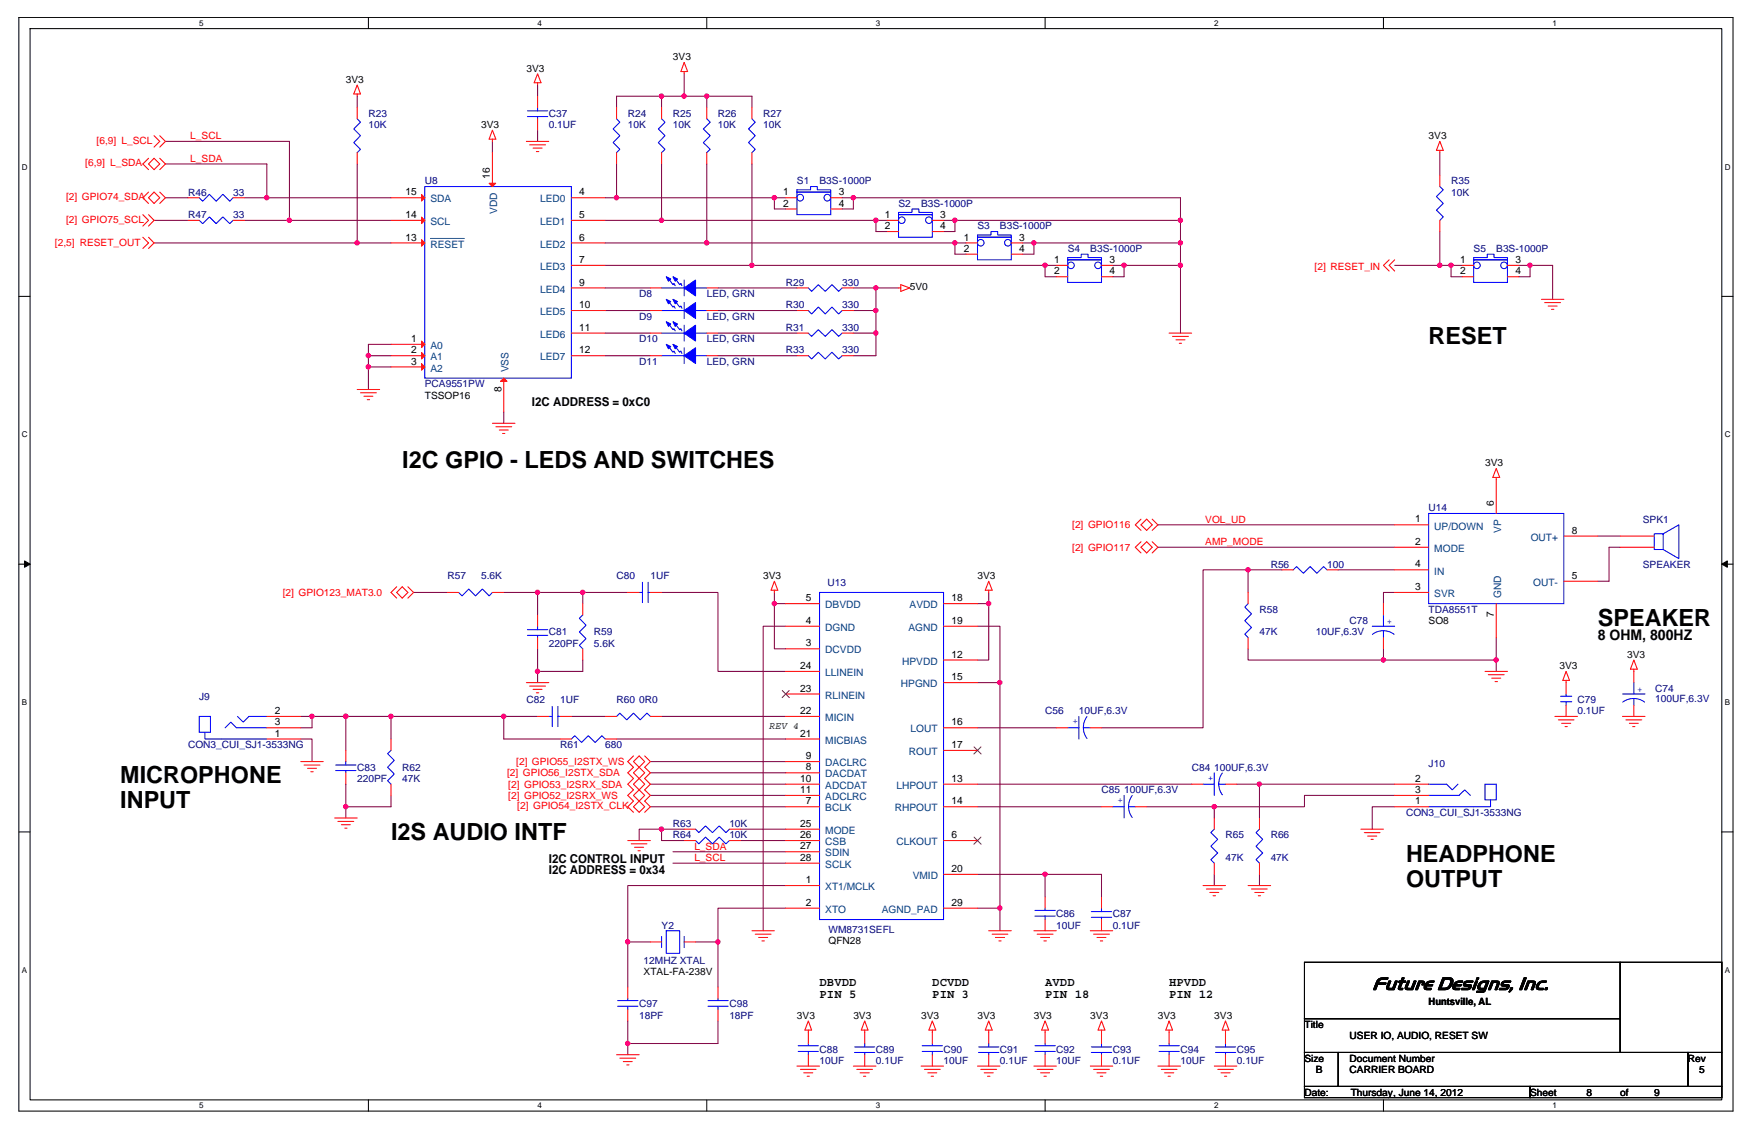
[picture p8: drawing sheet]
<svg xmlns="http://www.w3.org/2000/svg" width="432mm" height="279mm" viewBox="0 0 432 279" stroke-linecap="round" stroke-linejoin="round" font-family="sans-serif">
<path d="M4.6 4.3h420.8v268.5h-420.8zM7.4 7h415.3v263h-415.3z" fill="none" stroke="#000" stroke-width=".25"/>
<g fill="#fff">
<path d="M48.9 4.6h1.1v2.2h-1.1z"/>
<path d="M48.9 270.3h1.1v2.2h-1.1z"/>
</g>
<path d="M90.4 4.3v2.7M90.4 270v2.8" fill="none" stroke="#000" stroke-width=".25"/>
<g fill="#fff">
<path d="M132 4.6h1.1v2.2h-1.1z"/>
<path d="M132 270.3h1.1v2.2h-1.1z"/>
</g>
<path d="M173.5 4.3v2.7M173.5 270v2.8" fill="none" stroke="#000" stroke-width=".25"/>
<g fill="#fff">
<path d="M215 4.6h1.1v2.2h-1.1z"/>
<path d="M215 270.3h1.1v2.2h-1.1z"/>
</g>
<path d="M256.6 4.3v2.7M256.6 270v2.8" fill="none" stroke="#000" stroke-width=".25"/>
<g fill="#fff">
<path d="M298.1 4.6h1.1v2.2h-1.1z"/>
<path d="M298.1 270.3h1.1v2.2h-1.1z"/>
</g>
<path d="M339.6 4.3v2.7M339.6 270v2.8" fill="none" stroke="#000" stroke-width=".25"/>
<g fill="#fff">
<path d="M381.1 4.6h1.1v2.2h-1.1z"/>
<path d="M381.1 270.3h1.1v2.2h-1.1z"/>
<path d="M5.3 39.9h1.4v2.2h-1.4z"/>
<path d="M423.4 39.9h1.4v2.2h-1.4z"/>
<path d="M5.3 105.6h1.4v2.2h-1.4z"/>
<path d="M423.4 105.6h1.4v2.2h-1.4z"/>
</g>
<path d="M4.6 72.8h2.8M422.7 72.8h2.7" fill="none" stroke="#000" stroke-width=".25"/>
<g fill="#fff">
<path d="M5.3 171.4h1.4v2.2h-1.4z"/>
<path d="M423.4 171.4h1.3v2.2h-1.3z"/>
</g>
<path d="M4.6 138.5h2.8M422.7 138.5h2.7" fill="none" stroke="#000" stroke-width=".25"/>
<path d="M6 137.7l1.4 .8-1.4 .8zM422.7 138.5l1.3-.8v1.6z" fill="#000" stroke="#000" stroke-width=".25"/>
<g fill="#fff">
<path d="M5.3 237.1h1.4v2.2h-1.4z"/>
<path d="M423.4 237.1h1.3v2.2h-1.3z"/>
</g>
<path d="M4.6 204.3h2.8M422.7 204.3h2.7M320.2 236.3h77.5v13.8h-77.5zM397.7 236.3h25v22.1h-25zM320.2 250.1h77.5v8.3h-77.5zM320.2 258.4h8.3v8.3h-8.3zM328.5 258.4h85.9v8.3h-85.9zM414.4 258.4h8.3v8.3h-8.3zM320.2 266.7h55.4v2.8h-55.4zM375.6 266.7h47.1v2.8h-47.1z" fill="none" stroke="#000" stroke-width=".25"/>
<g fill="none" stroke="#800040" stroke-width=".25">
<path d="M168 18.1v5.5M40.6 34.7h30.4v19.4M87.7 23.6v2.8M120.9 34.7v2.8M132 20.9v2.7M132 32v2.7M162.4 23.6h-11v2.8M162.4 23.6v2.8M162.4 23.6h5.6M168 23.6h5.5M173.5 23.6h11.1v2.8M173.5 23.6v2.8"/>
<path d="M353.5 37.5v5.5M37.8 59.6h49.9M37.8 54.1h8.4M40.6 48.6h5.6M40.6 40.3h24.9v8.3M60 48.6h5.5M60 54.1h11M65.5 48.6h30.5M71 54.1h25M87.7 40.3v19.3M87.7 59.6h8.3M148.6 54.1h13.8"/>
<path d="M148.6 48.6h2.8M148.6 59.6h24.9M151.4 40.3v8.3M151.4 48.6h38.7M162.4 54.1h52.6M162.4 40.3v13.8M173.5 40.3v19.3M173.5 59.6h60.9M184.6 40.3v24.9M190.1 48.6v2.7h2.8M190.1 48.6h2.8M206.7 48.6h2.8"/>
<path d="M209.5 48.6h80.3v5.5M209.5 48.6v2.7h-2.8M215 54.1v2.8h2.8M215 54.1h2.8M231.6 54.1h2.8M234.4 59.6h2.8M234.4 54.1h55.4M234.4 54.1v2.8h-2.8M234.4 59.6v2.8h2.8M251 59.6h2.8M253.8 59.6v2.8h-2.8M253.8 59.6h36"/>
<path d="M289.8 59.6v5.6M289.8 54.1v5.5M353.5 56.9v8.3M148.6 70.7h11.1M148.6 76.2h11.1M148.6 65.2h36M176.2 70.7h19.4M176.2 76.2h19.4M184.6 65.2h72M209.5 70.7h5.5M209.5 76.2h5.5M215 70.7v5.5"/>
<path d="M215 76.2v5.6M215 70.7h5.6M256.6 65.2h2.7M256.6 65.2v2.7h2.7M273.1 65.2h2.8M275.9 65.2v2.7h-2.8M275.9 65.2h13.9M289.8 65.2v16.6M342.4 65.2h11.1M353.5 65.2h2.7M356.2 65.2h2.8M356.2 65.2v2.7h2.8"/>
<path d="M372.8 65.2h2.8M375.6 65.2v2.7h-2.8M375.6 65.2h5.5v8.3M90.4 87.3v2.8M90.4 90.1v5.5M90.4 87.3h5.6M90.4 90.1h5.6M96 84.5h-5.6v2.8M148.6 81.8h11.1M148.6 87.3h11.1M176.2 81.8h19.4M176.2 87.3h19.4"/>
<path d="M209.5 81.8h5.5M215 81.8v5.5h-5.5M123.7 101.2v2.7M284.2 128.9h58.2M284.2 134.4h58.2M306.4 139.9h-11.1v38.8h-24.9M314.7 139.9h-8.3v5.6M328.5 139.9h13.9M392.2 131.6h5.5M397.7 134.4h-2.7v8.3h-2.8M101.5 145.5h8.3M123.7 145.5h8.3"/>
<path d="M132 159.3v5.5M132 145.5h11.1M132 145.5v5.5M143.1 145.5v2.7M143.1 145.5h11M162.4 145.5h13.8v19.3h16.7M190.1 148.2h2.8M190.1 148.2v11.1h2.8M190.1 145.5v2.7M192.9 153.8h-5.6v74.7M240 153.8h5.5v13.8M242.7 145.5v2.7h-2.7"/>
<path d="M242.7 148.2v13.9h-2.7M306.4 159.3v2.8h33.2M339.6 159.3v2.8M342.4 145.5h-2.8v2.7M367.3 156.5v5.6M73.8 175.9h2.8M76.6 175.9v2.8h-2.8M76.6 175.9h8.3M84.9 175.9v8.3M84.9 175.9h11.1M96 175.9v5.5M96 175.9h27.7"/>
<path d="M123.7 175.9v5.5h13.8M123.7 175.9h8.3M132 164.8v2.8M140.3 175.9h8.3M143.1 162.1v2.7h-11.1M162.4 175.9h30.5M240 178.7h19.3M240 167.6h5.5v55.4M339.6 162.1h27.7M367.3 162.1v2.7M73.8 181.4h2.8v5.6M84.9 192.5v5.6"/>
<path d="M84.9 198.1v2.7M96 195.3v2.8h-11.1M151.4 181.4h41.5M159.7 189.7h33.2M159.7 198.1h33.2M159.7 187h33.2M159.7 192.5h33.2M159.7 195.3h33.2M240 192.5h52.5M240 198.1h30.4M281.5 198.1h16.6M298.1 198.1v2.7"/>
<path d="M303.6 192.5h5.6v8.3M309.2 192.5h33.2M342.4 195.3h-22.2v2.8h-22.1M342.4 198.1h-5.5v5.5M162.4 203.6h-5.5v2.8M165.2 209.1h27.7M165.2 211.9h27.7M168 203.6h-5.6v2.8h5.6M181.8 206.4h11.1M181.8 203.6h11.1M192.9 217.4h-38.8v13.9M240 214.7h16.6"/>
<path d="M298.1 214.7v2.7M309.2 214.7v2.7M154.1 231.3v11.1M154.1 231.3h5.6M170.7 231.3h5.5M176.2 231.3v11.1M192.9 223h-16.7v8.3M240 223h5.5v5.5M256.6 220.2v-5.5h13.8v5.5M154.1 250.7v5.5M154.1 256.2v2.8M176.2 250.7v5.5h-22.1"/>
</g>
<g fill="#f0f" stroke="#f0f" stroke-width=".25">
<circle cx="215" cy="70.7" r=".54"/>
<circle cx="215" cy="76.2" r=".54"/>
<circle cx="87.7" cy="59.6" r=".54"/>
<circle cx="162.4" cy="54.1" r=".54"/>
<circle cx="215" cy="54.1" r=".54"/>
<circle cx="173.5" cy="23.6" r=".54"/>
<circle cx="162.4" cy="23.6" r=".54"/>
<circle cx="353.4" cy="65.1" r=".54"/>
<circle cx="184.6" cy="65.1" r=".54"/>
<circle cx="375.6" cy="65.1" r=".54"/>
<circle cx="173.5" cy="59.6" r=".54"/>
<circle cx="356.2" cy="65.1" r=".54"/>
<circle cx="65.5" cy="48.5" r=".54"/>
<circle cx="71" cy="54.1" r=".54"/>
<circle cx="151.3" cy="48.5" r=".54"/>
<circle cx="289.8" cy="54.1" r=".54"/>
<circle cx="215" cy="81.8" r=".54"/>
<circle cx="167.9" cy="23.6" r=".54"/>
<circle cx="234.4" cy="59.6" r=".54"/>
<circle cx="256.5" cy="65.1" r=".54"/>
<circle cx="190.1" cy="48.5" r=".54"/>
<circle cx="90.4" cy="90.1" r=".54"/>
<circle cx="90.4" cy="87.3" r=".54"/>
<circle cx="253.8" cy="59.6" r=".54"/>
<circle cx="209.5" cy="48.5" r=".54"/>
<circle cx="289.8" cy="59.6" r=".54"/>
<circle cx="234.4" cy="54.1" r=".54"/>
<circle cx="289.8" cy="65.1" r=".54"/>
<circle cx="275.9" cy="65.1" r=".54"/>
<circle cx="367.3" cy="162" r=".54"/>
<circle cx="298.1" cy="198.1" r=".54"/>
<circle cx="309.1" cy="192.5" r=".54"/>
<circle cx="190.1" cy="148.2" r=".54"/>
<circle cx="245.4" cy="167.6" r=".54"/>
<circle cx="245.4" cy="222.9" r=".54"/>
<circle cx="242.7" cy="148.2" r=".54"/>
<circle cx="306.4" cy="139.9" r=".54"/>
<circle cx="339.6" cy="162" r=".54"/>
<circle cx="256.5" cy="214.6" r=".54"/>
<circle cx="84.9" cy="175.9" r=".54"/>
<circle cx="96" cy="175.9" r=".54"/>
<circle cx="76.6" cy="175.9" r=".54"/>
<circle cx="84.9" cy="198.1" r=".54"/>
<circle cx="123.6" cy="175.9" r=".54"/>
<circle cx="154.1" cy="231.2" r=".54"/>
<circle cx="154.1" cy="256.2" r=".54"/>
<circle cx="176.2" cy="231.2" r=".54"/>
<circle cx="162.4" cy="203.6" r=".54"/>
<circle cx="131.9" cy="164.8" r=".54"/>
<circle cx="143" cy="145.4" r=".54"/>
<circle cx="131.9" cy="145.4" r=".54"/>
</g>
<g fill="none" stroke="#f00" stroke-width=".25">
<path d="M132 18.1l.8 2.2h-1.7zM168 17.6v.5M168 15.3l.8 2.3h-1.7zM36.5 38.9l-1.4 1.4 1.4 1.4M37.8 38.9l1.4 1.4-1.4 1.4-1.3-1.4zM37.8 33.3l1.4 1.4-1.4 1.4M39.2 38.9l1.4 1.4-1.4 1.4M39.2 33.3l1.4 1.4-1.4 1.4M87.7 23.1v.5M87.7 26.4v2.8M87.7 37.5v2.8M87.7 20.9l.8 2.2h-1.7z"/>
<path d="M120.9 34.2v.5M120.9 32l.8 2.2h-1.6zM120.9 37.5v8.3M129.2 34.7h5.5M130 35.6h3.9M130.9 36.4h2.2M131.7 37.2h.6M132 29.2v2.8M132 23.6v2.8M132 20.3v.6M151.4 26.4v2.8M151.4 37.5v2.8"/>
<path d="M162.4 26.4v2.8M162.4 37.5v2.8M173.5 26.4v2.8M173.5 37.5v2.8M184.6 26.4v2.8M184.6 37.5v2.8M353.5 34.7l.8 2.2h-1.7zM353.5 36.9v.6M35.1 58.3l1.4 1.3-1.4 1.4M35.1 52.7l1.4 1.4-1.4 1.4M36.5 58.3l1.3 1.3-1.3 1.4M36.5 52.7l1.3 1.4-1.3 1.4"/>
<path d="M36.5 47.2l-1.4 1.4 1.4 1.4M37.8 47.2l1.4 1.4-1.4 1.4-1.3-1.4zM39.2 47.2l1.4 1.4-1.4 1.4M46.2 54.1h2.7M46.2 48.6h2.7M57.2 54.1h2.8M57.2 48.6h2.8M96 54.1h8.3M96 48.6h8.3M96 59.6h8.3M140.3 48.6h8.3M140.3 54.1h8.3"/>
<path d="M140.3 59.6h8.3M192.9 48.6h2.7M192.9 51.3h2.7M203.9 51.3h2.8M203.9 48.6h2.8M217.8 54.1h2.8M217.8 56.9h2.8M228.9 56.9h2.7M228.9 54.1h2.7M237.2 59.6h2.8M248.3 59.6h2.7M353.5 43v2.8"/>
<path d="M353.5 54.1v2.8M140.3 65.2h8.3M140.3 70.7h8.3M140.3 76.2h8.3M159.7 76.2h2.7M159.7 70.7h2.7M173.5 76.2h2.7M173.5 70.7h2.7M195.6 70.7h2.8M195.6 76.2h2.8M206.7 70.7h2.8M206.7 76.2h2.8"/>
<path d="M220.6 70.7h.5M221.1 69.9l2.2 .8-2.2 .8zM237.2 62.4h2.8M248.3 62.4h2.7M259.3 65.2h2.8M259.3 67.9h2.8M270.4 67.9h2.7M270.4 65.2h2.7M341 63.8l-1.4 1.4 1.4 1.3M342.4 63.8l-1.4 1.4 1.4 1.3M359 65.2h2.8M359 67.9h2.8"/>
<path d="M370 67.9h2.8M370 65.2h2.8M378.4 73.5h5.5M379.2 74.3h3.9M380 75.1h2.2M380.8 75.9h.6M87.7 95.6h5.5M88.5 96.4h3.9M89.3 97.3h2.2M90.1 98.1h.6M96 84.5h8.3M96 87.3h8.3"/>
<path d="M96 90.1h8.3M123.7 92.8v8.4M140.3 81.8h8.3M140.3 87.3h8.3M159.7 87.3h2.7M159.7 81.8h2.7M173.5 87.3h2.7M173.5 81.8h2.7M195.6 87.3h2.8M195.6 81.8h2.8M206.7 87.3h2.8M206.7 81.8h2.8"/>
<path d="M287 81.8h5.5M287.8 82.6h3.9M288.7 83.4h2.2M289.5 84.3h.5M120.9 103.9h5.5M121.7 104.8h3.9M122.6 105.6h2.2M123.4 106.4h.5M367.3 115l.8 2.2h-1.6zM367.3 117.2v8.9M280.1 127.5l-1.4 1.4 1.4 1.3M280.1 133l-1.4 1.4 1.4 1.4"/>
<path d="M280.1 128.9l1.4-1.4 1.3 1.4-1.3 1.3zM280.1 134.4l1.4-1.4 1.3 1.4-1.3 1.4zM282.8 127.5l1.4 1.4-1.4 1.3M282.8 133l1.4 1.4-1.4 1.4M314.7 139.9h2.8M325.8 139.9h2.7M342.4 128.9h8.3M342.4 134.4h8.3M342.4 139.9h8.3M383.9 131.6h8.3M397.7 131.6h8.4M397.7 134.4h8.4"/>
<path d="M97.4 144.1l-1.4 1.4 1.4 1.4M98.7 144.1l1.4 1.4-1.4 1.4-1.3-1.4zM100.1 144.1l1.4 1.4-1.4 1.4M109.8 145.5h2.8M120.9 145.5h2.8M132 156.5v2.8M132 151v2.8M143.1 159.3v2.8M143.1 148.2v2.8M154.1 145.5h2.8M159.7 145.5h2.7M190.1 142.7l.8 2.2h-1.6z"/>
<path d="M190.1 144.9v.6M192.9 148.2h8.3M192.9 153.8h8.3M192.9 159.3h8.3M231.6 148.2h8.4M231.6 153.8h8.4M242.7 142.7l.9 2.2h-1.7zM242.7 144.9v.6M306.4 156.5v2.8M306.4 145.5v2.7M339.6 148.2v2.8M339.6 156.5v2.8"/>
<path d="M342.4 145.5h8.3M367.3 148.2v8.3M383.9 142.7h8.3M65.5 175.9h8.3M65.5 178.7h8.3M129.2 167.6h5.5M130 168.4h3.9M130.9 169.2h2.2M131.7 170.1h.6M132 175.9h2.7M137.5 175.9h2.8M148.6 175.9h2.8"/>
<path d="M159.7 175.9h2.7M192.9 164.8h8.3M192.9 170.4h8.3M192.9 175.9h8.3M231.6 162.1h8.4M231.6 167.6h8.4M231.6 178.7h8.4M259.3 178.7h2.8M267.6 178.7h2.8M364.5 164.8h5.5M365.4 165.6h3.8M366.2 166.5h2.2"/>
<path d="M367 167.3h.6M381.7 175.9h5.5M382.5 176.7h3.9M383.3 177.6h2.3M384.2 178.4h.5M384.4 173.1v2.8M384.4 167v3.4M384.4 164.8l.9 2.2h-1.7zM398.3 175.9h5.5M399.1 176.7h3.9M400 177.6h2.2M400.8 178.4h.5"/>
<path d="M401.1 164.3v3.3M401.1 162.1l.8 2.2h-1.7zM401.1 173.1v2.8M65.5 181.4h8.3M73.8 187h5.5M74.6 187.8h3.9M75.5 188.6h2.2M76.3 189.5h.6M84.9 189.7v2.8M84.9 184.2v2.8M96 192.5v2.8M96 181.4v2.8"/>
<path d="M137.5 181.4h2.8M148.6 181.4h2.8M155.5 198.1l1.4-1.4 1.4 1.4-1.4 1.3zM155.5 185.6l-1.4 1.4 1.4 1.4-1.4 1.3 1.4 1.4-1.4 1.4 1.4 1.4-1.4 1.4 1.4 1.4-1.4 1.4 1.4 1.3M156.9 188.4l1.4 1.3-1.4 1.4M156.9 185.6l1.4 1.4-1.4 1.4-1.4-1.4zM156.9 191.1l1.4 1.4-1.4 1.4M156.9 193.9l1.4 1.4-1.4 1.4M156.9 188.4l-1.4 1.3 1.4 1.4M156.9 191.1l-1.4 1.4 1.4 1.4M156.9 193.9l-1.4 1.4 1.4 1.4M158.3 185.6l1.4 1.4-1.4 1.4 1.4 1.3-1.4 1.4 1.4 1.4-1.4 1.4 1.4 1.4-1.4 1.4 1.4 1.4-1.4 1.3"/>
<path d="M192.9 181.4h8.3M192.9 187h8.3M192.9 189.7h8.3M192.9 192.5h8.3M192.9 195.3h8.3M192.9 198.1h8.3M231.6 184.2h8.4M231.6 192.5h8.4M231.6 198.1h8.4M270.4 198.1h2.7M278.7 198.1h2.8M292.5 192.5h2.8"/>
<path d="M300.8 192.5h2.8M342.4 198.1h8.3M342.4 192.5h8.3M342.4 195.3h8.3M82.1 200.8h5.6M82.9 201.7h3.9M83.8 202.5h2.2M84.6 203.3h.6M154.1 206.4h5.6M155 207.2h3.8M155.8 208h2.2M156.6 208.9h.6"/>
<path d="M168 203.6h2.7M168 206.4h2.7M179 203.6h2.8M179 206.4h2.8M192.9 203.6h8.3M192.9 206.4h8.3M192.9 209.1h8.3M192.9 211.9h8.3M192.9 217.4h8.3M231.6 206.4h8.4M231.6 214.7h8.4M295.3 217.4h5.5"/>
<path d="M296.1 218.3h3.9M297 219.1h2.2M297.8 219.9h.6M298.1 211.9v2.8M298.1 200.8v2.8M306.4 217.4h5.5M307.2 218.3h3.9M308 219.1h2.3M308.9 219.9h.5M309.2 211.9v2.8M309.2 200.8v2.8M334.1 203.6h5.5"/>
<path d="M334.9 204.4h3.9M335.7 205.3h2.3M336.6 206.1h.5M159.7 231.3h2.7M168 231.3h2.7M184.6 228.5h5.5M185.4 229.4h3.9M186.2 230.2h2.2M187 231h.6M192.9 223h8.3M231.6 223h8.4M242.7 228.5h5.6"/>
<path d="M243.6 229.4h3.8M244.4 230.2h2.2M245.2 231h.6M253.8 228.5h5.5M254.6 229.4h3.9M255.5 230.2h2.2M256.3 231h.6M256.6 220.2v2.8M256.6 225.8v2.7M267.6 228.5h5.5M268.4 229.4h3.9M269.3 230.2h2.2"/>
<path d="M270.1 231h.6M270.4 225.8v2.7M270.4 220.2v2.8M151.4 259h5.5M152.2 259.8h3.9M154.1 242.4v2.7M154.1 247.9v2.8M176.2 242.4v2.7M176.2 247.9v2.8M198.4 250.7l.8 2.2h-1.6zM198.4 252.9v3.3M198.4 259v2.7"/>
<path d="M212.3 250.7l.8 2.2h-1.7zM212.3 252.9v3.3M212.3 259v2.7M228.9 250.7l.8 2.2h-1.7zM228.9 252.9v3.3M228.9 259v2.7M242.7 250.7l.9 2.2h-1.7zM242.7 252.9v3.3M242.7 259v2.7M256.6 250.7l.8 2.2h-1.7zM256.6 252.9v3.3M256.6 259v2.7"/>
<path d="M270.4 250.7l.8 2.2h-1.6zM270.4 252.9v3.3M270.4 259v2.7M287 250.7l.8 2.2h-1.6zM287 252.9v3.3M287 259v2.7M300.8 250.7l.9 2.2h-1.7zM300.8 252.9v3.3M300.8 259v2.7M153 260.6h2.2M153.9 261.5h.5M195.6 261.7h5.6"/>
<path d="M196.5 262.6h3.8M197.3 263.4h2.2M198.1 264.2h.6M209.5 261.7h5.5M210.3 262.6h3.9M211.1 263.4h2.3M212 264.2h.5M226.1 261.7h5.5M226.9 262.6h3.9M227.8 263.4h2.2M228.6 264.2h.6M240 261.7h5.5"/>
<path d="M240.8 262.6h3.9M241.6 263.4h2.2M242.4 264.2h.6M253.8 261.7h5.5M254.6 262.6h3.9M255.5 263.4h2.2M256.3 264.2h.6M267.6 261.7h5.5M268.4 262.6h3.9M269.3 263.4h2.2M270.1 264.2h.6M284.2 261.7h5.6"/>
<path d="M285.1 262.6h3.8M285.9 263.4h2.2M286.7 264.2h.6M298.1 261.7h5.5M298.9 262.6h3.9M299.7 263.4h2.3M300.6 264.2h.5"/>
</g>
<g fill="none" stroke="#00f" stroke-width=".25">
<path d="M87.7 29.2l.8 .8-1.7 1.7 1.7 1.6-1.7 1.7 1.7 1.7-.8 .8M129.5 27.2h5M129.5 28.6h5M132 28.6v.6M132 26.4v.8M151.4 29.2l.8 .8-1.7 1.7 1.7 1.6-1.7 1.7 1.7 1.7-.8 .8M162.4 29.2l.9 .8-1.7 1.7 1.7 1.6-1.7 1.7 1.7 1.7-.9 .8M173.5 29.2l.8 .8-1.7 1.7 1.7 1.6-1.7 1.7 1.7 1.7-.8 .8M184.6 29.2l.8 .8-1.7 1.7 1.7 1.6-1.7 1.7 1.7 1.7-.8 .8M48.9 54.1l.9 .8 1.6-1.6 1.7 1.6 1.6-1.6 1.7 1.6 .8-.8M48.9 48.6l.9 .8 1.6-1.7 1.7 1.7 1.6-1.7 1.7 1.7 .8-.8M104.3 45.8h36v47h-36z"/>
<path d="M195.6 47.2h8.3v5.5h-8.3zM195.6 46.6h3.4v-.8h1.6v.8h3.3v.6h-8.3zM220.6 52.7h8.3v5.6h-8.3zM220.6 52.2h3.3v-.9h1.7v.9h3.3v.5h-8.3zM240 58.3h8.3v5.5h-8.3zM240 57.7h3.3v-.8h1.6v.8h3.4v.6h-8.3zM353.5 45.8l.8 .8-1.7 1.7 1.7 1.7-1.7 1.6 1.7 1.7-.8 .8M162.4 76.2h5.6M162.4 70.7h5.6M164.4 74.3l.8 1.1 .3-.3 .2 .6M164.4 79.8l.8 1.1 .3-.2 .2 .5M164.4 68.7l.8 1.2 .3-.3 .2 .5"/>
<path d="M166 74.3l.8 1.1 .3-.3 .3 .6M166 79.8l.8 1.1 .3-.2 .3 .5M166 68.7l.8 1.2 .3-.3 .3 .5M168 74.3v3.9M168 79.8v3.9M168 68.7v3.9M170.7 76.2h2.8M170.7 70.7h2.8M198.4 70.7l.8 .8 1.7-1.6 1.7 1.6 1.6-1.6 1.7 1.6 .8-.8M198.4 76.2l.8 .9 1.7-1.7 1.7 1.7 1.6-1.7 1.7 1.7 .8-.9M262.1 63.8h8.3v5.5h-8.3zM262.1 63.2h3.3v-.8h1.7v.8h3.3v.6h-8.3z"/>
<path d="M361.8 63.8h8.2v5.5h-8.2zM361.8 63.2h3.3v-.8h1.6v.8h3.3v.6h-8.2zM162.4 87.3h5.6M162.4 81.8h5.6M164.4 85.4l.8 1.1 .3-.3 .2 .6M166 85.4l.8 1.1 .3-.3 .3 .6M168 85.4v3.8M170.7 87.3h2.8M170.7 81.8h2.8M198.4 87.3l.8 .8 1.7-1.6 1.7 1.6 1.6-1.6 1.7 1.6 .8-.8M198.4 81.8l.8 .8 1.7-1.7 1.7 1.7 1.6-1.7 1.7 1.7 .8-.8M317.5 139.9l.8-.8 1.7 1.7 1.6-1.7 1.7 1.7 1.6-1.7 .9 .8"/>
<path d="M350.7 126.1h33.2v22.1h-33.2zM408.3 131.1l3.8-2.2v8.3l-3.8-2.3v-3.8h-2.2v3.8h2.2M112.6 145.5l.8 .8 1.7-1.7 1.6 1.7 1.7-1.7 1.7 1.7 .8-.8M129.5 154.6h5M129.5 156h5M132 156v.5M132 153.8v.8M143.1 151l-.9 .8 1.7 1.7-1.7 1.7 1.7 1.6-1.7 1.7 .9 .8M156.9 145.5h.8M157.7 143v5M159.1 145.5h.6M159.1 143v5"/>
<path d="M201.2 145.5h30.4v80.3h-30.4zM306.4 148.2l-.8 .9 1.6 1.6-1.6 1.7 1.6 1.7-1.6 1.6 .8 .8M336.9 153.8h5.5M336.9 155.7a4.4 4.4 0 0 1 5.3 0M339.6 154.9v1.6M339.6 151v2.8M48.9 175.9h2.8v3.9h-2.8zM50.3 179.8v1.6h15.2M65.5 175.9h-4.4l-1.4 1.4-1.4-1.4M65.5 178.7h-7.4l-1.4-1.4-1.4 1.4M134.7 175.9h.9M135.6 173.4v5"/>
<path d="M137 175.9h.5M137 173.4v5M151.4 175.9l.8-.8 1.7 1.6 1.6-1.6 1.7 1.6 1.6-1.6 .9 .8M262.1 178.7h2.8M264.9 175.9v5.5M266 178.7h1.6M266.8 175.9l-.6 1.3-.2 1.4 .2 1.5 .6 1.2M383.1 170.9h2.7M383.1 172.3h2.7M384.4 170.4v.5M384.4 172.3v.8M398.3 170.4h5.5"/>
<path d="M398.3 172.4a4.5 4.5 0 0 1 5.4 0M401.1 171.5v1.6M401.1 167.6v2.8M82.4 187.8h5M82.4 189.2h5M84.9 189.2v.5M84.9 187v.8M96 184.2l-.9 .8 1.7 1.7-1.7 1.7 1.7 1.6-1.7 1.7 .9 .8M140.3 181.4l.8-.8 1.7 1.7 1.6-1.7 1.7 1.7 1.7-1.7 .8 .8M273.1 198.1h2.8M275.9 195.3v5.5M277 198.1h1.7"/>
<path d="M277.9 195.3l-.6 1.3-.3 1.4 .3 1.4 .6 1.3M295.3 192.5h2.8M298.1 189.7v5.6M299.2 192.5h1.6M300.1 189.8l-.7 1.2-.2 1.5 .2 1.4 .7 1.3M350.7 192.5h4.4l1.4 1.4 1.4-1.4M350.7 195.3h7.5l1.4-1.4 1.3 1.4M364.5 192.5h2.8v3.9h-2.8zM365.9 196.4v1.7h-15.2M170.7 203.6l.8 .8 1.7-1.6 1.7 1.6 1.6-1.6 1.7 1.6 .8-.8M170.7 206.4l.8 .8 1.7-1.7 1.7 1.7 1.6-1.7 1.7 1.7 .8-.8M298.1 203.6l-.9 .8 1.7 1.7-1.7 1.7 1.7 1.6-1.7 1.7 .9 .8"/>
<path d="M309.2 203.6l-.9 .8 1.7 1.7-1.7 1.7 1.7 1.6-1.7 1.7 .9 .8M162.4 229.9v2.8M163.5 228.5h3.3v5.6h-3.3zM168 229.9v2.8M254.1 224.9h5M254.1 223.5h5M256.6 223v.5M256.6 224.9v.9M267.9 223.8h5M267.9 225.2h5M270.4 225.2v.6M270.4 223v.8"/>
<path d="M151.6 247.1h5M151.6 245.7h5M154.1 245.1v.6M154.1 247.1v.8M173.8 247.1h4.9M173.8 245.7h4.9M176.2 245.1v.6M176.2 247.1v.8M195.9 258.1h5M195.9 256.8h5M198.4 256.2v.6M198.4 258.1v.9"/>
<path d="M209.8 257h4.9M209.8 258.4h4.9M212.3 258.4v.6M212.3 256.2v.8M226.4 258.1h5M226.4 256.8h5M228.9 256.2v.6M228.9 258.1v.9M240.2 257h5M240.2 258.4h5M242.7 258.4v.6M242.7 256.2v.8"/>
<path d="M254.1 258.1h5M254.1 256.8h5M256.6 256.2v.6M256.6 258.1v.9M267.9 257h5M267.9 258.4h5M270.4 258.4v.6M270.4 256.2v.8M284.5 258.1h5M284.5 256.8h5M287 256.2v.6M287 258.1v.9"/>
<path d="M298.4 257h4.9M298.4 258.4h4.9M300.8 258.4v.6M300.8 256.2v.8"/>
<circle cx="196.4" cy="48.5" r=".82"/>
<circle cx="203.1" cy="48.5" r=".82"/>
<circle cx="221.4" cy="54.1" r=".81"/>
<circle cx="228" cy="54.1" r=".81"/>
<circle cx="240.8" cy="59.6" r=".81"/>
<circle cx="247.4" cy="59.6" r=".81"/>
<circle cx="262.9" cy="65.1" r=".81"/>
<circle cx="269.5" cy="65.1" r=".81"/>
<circle cx="362.6" cy="65.1" r=".81"/>
<circle cx="369.2" cy="65.1" r=".81"/>
</g>
<g fill="#00f" stroke="#00f" stroke-width=".25">
<path d="M168 87.3l2.7-1.9v3.8z" fill-rule="evenodd"/>
<path d="M163.5 84.5l1.1 .6-.5 .5z" fill-rule="evenodd"/>
<path d="M165.2 84.5l1.1 .6-.6 .5z" fill-rule="evenodd"/>
<path d="M168 76.2l2.7-1.9v3.9z" fill-rule="evenodd"/>
<path d="M163.5 73.5l1.1 .5-.5 .6z" fill-rule="evenodd"/>
<path d="M165.2 73.5l1.1 .5-.6 .6z" fill-rule="evenodd"/>
<path d="M168 81.8l2.7-2v3.9z" fill-rule="evenodd"/>
<path d="M163.5 79l1.1 .5-.5 .6z" fill-rule="evenodd"/>
<path d="M165.2 79l1.1 .5-.6 .6z" fill-rule="evenodd"/>
<path d="M168 70.7l2.7-2v3.9z" fill-rule="evenodd"/>
<path d="M163.5 67.9l1.1 .6-.5 .5z" fill-rule="evenodd"/>
<path d="M165.2 67.9l1.1 .6-.6 .5z" fill-rule="evenodd"/>
</g>
<g fill="#f00" stroke="#f00" stroke-width=".25">
<path d="M103.5 83.7l.8 .8-.8 .8z"/>
<path d="M103.5 86.5l.8 .8-.8 .8z"/>
<path d="M103.5 89.3l.8 .8-.8 .8z"/>
<path d="M103.5 53.3l.8 .8-.8 .8z"/>
<path d="M103.5 47.8l.8 .8-.8 .8z"/>
<path d="M122.9 93.6l.8-.8 .8 .8z"/>
<path d="M120.1 45h1.6l-.8 .8z"/>
<path d="M103.5 58.8l.8 .8-.8 .9z"/>
</g>
<path d="M105.7 58.5h8.3" fill="none" stroke="#004080" stroke-width=".25"/>
<path d="M192 169.5l1.8 1.8M193.7 169.5l-1.7 1.8M239.1 183.4l1.7 1.7M240.8 183.4l-1.7 1.7M239.1 205.5l1.7 1.8M240.8 205.5l-1.7 1.8" fill="none" stroke="#804000" stroke-width=".25"/>
<g font-size="5.8">
<text x="350.7" y="84.4">RESET</text>
<text x="98.7" y="114.9">I2C GPIO - LEDS AND SWITCHES</text>
<text x="392.2" y="153.6">SPEAKER</text>
<text x="29.5" y="192.4">MICROPHONE</text>
<text x="29.5" y="198.3">INPUT</text>
<text x="96" y="206.2">I2S AUDIO INTF</text>
<text x="345.2" y="211.8">HEADPHONE</text>
<text x="345.2" y="217.7">OUTPUT</text>
</g>
<text font-size="4.7" x="336.9" y="243">Future Designs, Inc.</text>
<text font-size="3.6" x="392.2" y="157.1">8 OHM, 800HZ</text>
<g font-size="3">
<text x="130.6" y="99.8">I2C ADDRESS = 0xC0</text>
<text x="134.7" y="214.7">I2C ADDRESS = 0x34</text>
<text x="134.7" y="211.9">I2C CONTROL INPUT</text>
<text x="201.2" y="242.1">DBVDD</text>
<text x="201.2" y="245.1">PIN 5</text>
<text x="228.9" y="242.1">DCVDD</text>
<text x="228.9" y="245.1">PIN 3</text>
<text x="256.6" y="242.1">AVDD</text>
<text x="256.6" y="245.1">PIN 18</text>
<text x="287" y="242.1">HPVDD</text>
<text x="287" y="245.1">PIN 12</text>
</g>
<g font-size="2.5">
<text x="129.2" y="17.6">3V3</text>
<text x="165.2" y="14.8">3V3</text>
<text x="84.9" y="20.4">3V3</text>
<text x="118.1" y="31.4">3V3</text>
<text x="350.7" y="34.2">3V3</text>
<text x="99.5" y="48">15</text>
<text x="120.3" y="43.9" transform="rotate(-90 120.3 43.9)">16</text>
<text x="142.2" y="48">4</text>
<text x="192.3" y="48">1</text>
<text x="205.9" y="48">3</text>
<text x="99.5" y="53.5">14</text>
<text x="142.2" y="53.5">5</text>
<text x="192.3" y="50.7">2</text>
<text x="205.9" y="50.7">4</text>
<text x="217.2" y="53.5">1</text>
<text x="230.8" y="53.5">3</text>
<text x="99.5" y="59.1">13</text>
<text x="142.2" y="59.1">6</text>
<text x="217.2" y="56.3">2</text>
<text x="230.8" y="56.3">4</text>
<text x="236.6" y="59.1">1</text>
<text x="250.2" y="59.1">3</text>
<text x="142.2" y="64.6">7</text>
<text x="236.6" y="61.8">2</text>
<text x="250.2" y="61.8">4</text>
<text x="258.8" y="64.6">1</text>
<text x="272.3" y="64.6">3</text>
<text x="358.4" y="64.6">1</text>
<text x="372" y="64.6">3</text>
<text x="142.2" y="70.1">9</text>
<text x="223.3" y="71.3">5V0</text>
<text x="258.8" y="67.4">2</text>
<text x="272.3" y="67.4">4</text>
<text x="358.4" y="67.4">2</text>
<text x="372" y="67.4">4</text>
<text x="142.2" y="75.6">10</text>
<text x="100.9" y="83.9">1</text>
<text x="142.2" y="81.2">11</text>
<text x="100.9" y="86.7">2</text>
<text x="100.9" y="89.5">3</text>
<text x="142.2" y="86.7">12</text>
<text x="104.3" y="97.9">TSSOP16</text>
<text x="123.1" y="96.2" transform="rotate(-90 123.1 96.2)">8</text>
<text x="364.5" y="114.5">3V3</text>
<text x="366.7" y="124.1" transform="rotate(-90 366.7 124.1)">6</text>
<text x="347.4" y="128.3">1</text>
<text x="385.8" y="131">8</text>
<text x="347.4" y="133.8">2</text>
<text x="187.3" y="142.2">3V3</text>
<text x="240" y="142.2">3V3</text>
<text x="347.4" y="139.3">4</text>
<text x="385.8" y="142.1">5</text>
<text x="197.8" y="147.6">5</text>
<text x="233.6" y="147.6">18</text>
<text x="347.4" y="144.9">3</text>
<text x="197.8" y="153.2">4</text>
<text x="233.6" y="153.2">19</text>
<text x="350.7" y="153.2">SO8</text>
<text x="366.7" y="151.6" transform="rotate(-90 366.7 151.6)">7</text>
<text x="197.8" y="158.7">3</text>
<text x="233.6" y="161.5">12</text>
<text x="399.4" y="161.5">3V3</text>
<text x="196.4" y="164.3">24</text>
<text x="233.6" y="167">15</text>
<text x="382.8" y="164.3">3V3</text>
<text x="196.4" y="169.8">23</text>
<text x="67.5" y="175.3">2</text>
<text x="67.5" y="178.1">3</text>
<text x="188.7" y="179.1">REV 4</text>
<text x="196.4" y="175.3">22</text>
<text x="233.6" y="178.1">16</text>
<text x="67.5" y="180.8">1</text>
<text x="196.4" y="180.8">21</text>
<text x="233.6" y="183.6">17</text>
<text x="196.4" y="191.9">10</text>
<text x="197.8" y="186.4">9</text>
<text x="197.8" y="189.1">8</text>
<text x="233.6" y="191.9">13</text>
<text x="347.4" y="191.9">2</text>
<text x="196.4" y="194.7">11</text>
<text x="197.8" y="197.5">7</text>
<text x="233.6" y="197.5">14</text>
<text x="347.4" y="197.5">1</text>
<text x="347.4" y="194.7">3</text>
<text x="196.4" y="203">25</text>
<text x="196.4" y="205.8">26</text>
<text x="196.4" y="208.5">27</text>
<text x="233.6" y="205.8">6</text>
<text x="196.4" y="211.3">28</text>
<text x="233.6" y="214.1">20</text>
<text x="197.8" y="216.8">1</text>
<text x="197.8" y="222.4">2</text>
<text x="233.6" y="222.4">29</text>
<text x="203.4" y="231.9">QFN28</text>
<text x="158" y="239.4">XTAL-FA-238V</text>
<text x="195.6" y="250.1">3V3</text>
<text x="209.5" y="250.1">3V3</text>
<text x="226.1" y="250.1">3V3</text>
<text x="240" y="250.1">3V3</text>
<text x="253.8" y="250.1">3V3</text>
<text x="267.6" y="250.1">3V3</text>
<text x="284.2" y="250.1">3V3</text>
<text x="298.1" y="250.1">3V3</text>
<text x="350.7" y="246.8">Huntsville, AL</text>
<text x="320.2" y="252.3">Title</text>
<text x="331.3" y="255.1">USER IO, AUDIO, RESET SW</text>
<text x="320.2" y="260.6">Size</text>
<text x="323" y="263.4">B</text>
<text x="331.3" y="260.6">Document Number</text>
<text x="331.3" y="263.4">CARRIER BOARD</text>
<text x="414.4" y="260.6">Rev</text>
<text x="417.1" y="263.4">5</text>
<text x="320.2" y="269">Date:</text>
<text x="331.6" y="269">Thursday, June 14, 2012</text>
<text x="375.6" y="269">Sheet</text>
<text x="389.4" y="269">8</text>
<text x="397.7" y="269">of</text>
<text x="406.1" y="269">9</text>
</g>
<g font-size="2.5" fill="#000080">
<text x="90.4" y="28.7">R23</text>
<text x="134.7" y="28.7">C37</text>
<text x="154.1" y="28.7">R24</text>
<text x="165.2" y="28.7">R25</text>
<text x="176.2" y="28.7">R26</text>
<text x="187.3" y="28.7">R27</text>
<text x="90.4" y="31.4">10K</text>
<text x="134.7" y="31.4">0.1UF</text>
<text x="154.1" y="31.4">10K</text>
<text x="165.2" y="31.4">10K</text>
<text x="176.2" y="31.4">10K</text>
<text x="187.3" y="31.4">10K</text>
<text x="104.3" y="45.3">U8</text>
<text x="195.6" y="45.3">S1</text>
<text x="201.2" y="45.3">B3S-1000P</text>
<text x="356.2" y="45.3">R35</text>
<text x="46.2" y="53.6">R47</text>
<text x="46.2" y="48">R46</text>
<text x="57.2" y="53.6">33</text>
<text x="57.2" y="48">33</text>
<text x="220.6" y="50.8">S2</text>
<text x="226.1" y="50.8">B3S-1000P</text>
<text x="356.2" y="48">10K</text>
<text x="240" y="56.3">S3</text>
<text x="245.5" y="56.3">B3S-1000P</text>
<text x="262.1" y="61.9">S4</text>
<text x="267.6" y="61.9">B3S-1000P</text>
<text x="361.8" y="61.9">S5</text>
<text x="367.3" y="61.9">B3S-1000P</text>
<text x="192.9" y="70.2">R29</text>
<text x="206.7" y="70.2">330</text>
<text x="156.9" y="72.9">D8</text>
<text x="173.5" y="72.9">LED, GRN</text>
<text x="192.9" y="75.7">R30</text>
<text x="206.7" y="75.7">330</text>
<text x="156.9" y="78.5">D9</text>
<text x="173.5" y="78.5">LED, GRN</text>
<text x="192.9" y="81.2">R31</text>
<text x="206.7" y="81.2">330</text>
<text x="156.9" y="89.6">D11</text>
<text x="156.9" y="84">D10</text>
<text x="173.5" y="89.6">LED, GRN</text>
<text x="173.5" y="84">LED, GRN</text>
<text x="192.9" y="86.8">R33</text>
<text x="206.7" y="86.8">330</text>
<text x="104.3" y="95.1">PCA9551PW</text>
<text x="350.7" y="125.6">U14</text>
<text x="403.3" y="128.3">SPK1</text>
<text x="109.8" y="142.2">R57</text>
<text x="118.1" y="142.2">5.6K</text>
<text x="151.4" y="142.2">C80</text>
<text x="159.7" y="142.2">1UF</text>
<text x="203.1" y="143.8">U13</text>
<text x="311.9" y="139.4">R56</text>
<text x="325.8" y="139.4">100</text>
<text x="403.3" y="139.4">SPEAKER</text>
<text x="134.7" y="156">C81</text>
<text x="145.8" y="156">R59</text>
<text x="309.2" y="150.5">R58</text>
<text x="309.2" y="156">47K</text>
<text x="323" y="156">10UF,6.3V</text>
<text x="331.3" y="153.2">C78</text>
<text x="350.7" y="150.5">TDA8551T</text>
<text x="134.7" y="158.8">220PF</text>
<text x="145.8" y="158.8">5.6K</text>
<text x="48.9" y="171.8">J9</text>
<text x="129.2" y="172.6">C82</text>
<text x="137.5" y="172.6">1UF</text>
<text x="151.4" y="172.6">R60 0R0</text>
<text x="387.2" y="172.6">C79</text>
<text x="406.3" y="169.8">C74</text>
<text x="406.3" y="172.3">100UF,6.3V</text>
<text x="256.6" y="175.4">C56</text>
<text x="264.9" y="175.4">10UF,6.3V</text>
<text x="387.2" y="175.4">0.1UF</text>
<text x="46.2" y="183.7">CON3_CUI_SJ1-3533NG</text>
<text x="137.5" y="183.7">R61</text>
<text x="148.6" y="183.7">680</text>
<text x="87.7" y="189.2">C83</text>
<text x="87.7" y="192">220PF</text>
<text x="98.7" y="189.2">R62</text>
<text x="98.7" y="192">47K</text>
<text x="292.5" y="189.2">C84 100UF,6.3V</text>
<text x="350.7" y="188.4">J10</text>
<text x="270.4" y="194.8">C85 100UF,6.3V</text>
<text x="165.2" y="203.1">R63</text>
<text x="179" y="203.1">10K</text>
<text x="345.2" y="200.3">CON3_CUI_SJ1-3533NG</text>
<text x="165.2" y="205.8">R64</text>
<text x="179" y="205.8">10K</text>
<text x="300.8" y="205.8">R65</text>
<text x="311.9" y="205.8">R66</text>
<text x="300.8" y="211.4">47K</text>
<text x="311.9" y="211.4">47K</text>
<text x="259.3" y="225.2">C86</text>
<text x="273.1" y="225.2">C87</text>
<text x="162.4" y="228">Y2</text>
<text x="203.4" y="229.1">WM8731SEFL</text>
<text x="259.3" y="228">10UF</text>
<text x="273.1" y="228">0.1UF</text>
<text x="158" y="236.6">12MHZ XTAL</text>
<text x="156.9" y="247.4">C97</text>
<text x="156.9" y="250.1">18PF</text>
<text x="179" y="247.4">C98</text>
<text x="179" y="250.1">18PF</text>
<text x="201.2" y="258.4">C88</text>
<text x="201.2" y="261.2">10UF</text>
<text x="215" y="258.4">C89</text>
<text x="215" y="261.2">0.1UF</text>
<text x="231.6" y="258.4">C90</text>
<text x="231.6" y="261.2">10UF</text>
<text x="245.5" y="258.4">C91</text>
<text x="245.5" y="261.2">0.1UF</text>
<text x="259.3" y="258.4">C92</text>
<text x="259.3" y="261.2">10UF</text>
<text x="273.1" y="258.4">C93</text>
<text x="273.1" y="261.2">0.1UF</text>
<text x="289.8" y="258.4">C94</text>
<text x="289.8" y="261.2">10UF</text>
<text x="303.6" y="258.4">C95</text>
<text x="303.6" y="261.2">0.1UF</text>
</g>
<g font-size="2.5" fill="#f00">
<text x="23.7" y="35.3">[6,9] L_SCL</text>
<text x="46.7" y="34.2">L_SCL</text>
<text x="20.9" y="40.9">[6,9] L_SDA</text>
<text x="46.7" y="39.7">L_SDA</text>
<text x="16.2" y="49.1">[2] GPIO74_SDA</text>
<text x="16.2" y="54.7">[2] GPIO75_SCL</text>
<text x="13.5" y="60.5">[2,5] RESET_OUT</text>
<text x="322.7" y="66.3">[2] RESET_IN</text>
<text x="263.2" y="129.7">[2] GPIO116</text>
<text x="295.9" y="128.3">VOL_UD</text>
<text x="263.2" y="135.3">[2] GPIO117</text>
<text x="295.9" y="133.8">AMP_MODE</text>
<text x="69.4" y="146.3">[2] GPIO123_MAT3.0</text>
<text x="124.5" y="190.6">[2] GPIO56_I2STX_SDA</text>
<text x="126.7" y="187.8">[2] GPIO55_I2STX_WS</text>
<text x="124.8" y="193.4">[2] GPIO53_I2SRX_SDA</text>
<text x="124.8" y="196.2">[2] GPIO52_I2SRX_WS</text>
<text x="127" y="198.6">[2] GPIO54_I2STX_CLK</text>
<text x="170.4" y="208.6">L_SDA</text>
<text x="170.4" y="211.4">L_SCL</text>
</g>
<g font-size="2.5" fill="#004080">
<text x="105.7" y="49.7">SDA</text>
<text x="122.1" y="52.5" transform="rotate(-90 122.1 52.5)">VDD</text>
<text x="132.6" y="49.7">LED0</text>
<text x="105.7" y="55.2">SCL</text>
<text x="132.6" y="55.2">LED1</text>
<text x="105.7" y="60.8">RESET</text>
<text x="132.6" y="60.8">LED2</text>
<text x="132.6" y="66.3">LED3</text>
<text x="132.6" y="71.8">LED4</text>
<text x="132.6" y="77.4">LED5</text>
<text x="132.6" y="82.9">LED6</text>
<text x="105.7" y="85.7">A0</text>
<text x="105.7" y="88.5">A1</text>
<text x="132.6" y="88.5">LED7</text>
<text x="105.7" y="91.2">A2</text>
<text x="124.9" y="91.4" transform="rotate(-90 124.9 91.4)">VSS</text>
<text x="352.1" y="130">UP/DOWN</text>
<text x="368.5" y="130.8" transform="rotate(-90 368.5 130.8)">VP</text>
<text x="352.1" y="135.5">MODE</text>
<text x="375.8" y="132.8">OUT+</text>
<text x="352.1" y="141.1">IN</text>
<text x="376.4" y="143.8">OUT-</text>
<text x="202.6" y="149.4">DBVDD</text>
<text x="223.3" y="149.4">AVDD</text>
<text x="352.1" y="146.6">SVR</text>
<text x="368.5" y="146.8" transform="rotate(-90 368.5 146.8)">GND</text>
<text x="202.6" y="154.9">DGND</text>
<text x="223" y="154.9">AGND</text>
<text x="202.6" y="160.4">DCVDD</text>
<text x="202.6" y="166">LLINEIN</text>
<text x="221.5" y="163.2">HPVDD</text>
<text x="202.6" y="171.5">RLINEIN</text>
<text x="221.2" y="168.7">HPGND</text>
<text x="202.6" y="177">MICIN</text>
<text x="223.5" y="179.8">LOUT</text>
<text x="202.6" y="182.6">MICBIAS</text>
<text x="223.1" y="185.4">ROUT</text>
<text x="202.6" y="188.1">DACLRC</text>
<text x="202.6" y="190.9">DACDAT</text>
<text x="202.6" y="193.7">ADCDAT</text>
<text x="202.6" y="196.4">ADCLRC</text>
<text x="220.1" y="193.7">LHPOUT</text>
<text x="202.6" y="199.2">BCLK</text>
<text x="219.6" y="199.2">RHPOUT</text>
<text x="202.6" y="204.7">MODE</text>
<text x="202.6" y="207.5">CSB</text>
<text x="220.1" y="207.5">CLKOUT</text>
<text x="202.6" y="210.3">SDIN</text>
<text x="202.6" y="213.1">SCLK</text>
<text x="224" y="215.8">VMID</text>
<text x="202.6" y="218.6">XT1/MCLK</text>
<text x="202.6" y="224.1">XTO</text>
<text x="216.5" y="224.1">AGND_PAD</text>
</g>
<g font-size="2.5" fill="#00f">
<text x="340.5" y="153.2">+</text>
<text x="401.9" y="169.8">+</text>
<text x="264.5" y="177.8" transform="rotate(-90 264.5 177.8)">+</text>
<text x="297.7" y="191.7" transform="rotate(-90 297.7 191.7)">+</text>
<text x="275.6" y="197.2" transform="rotate(-90 275.6 197.2)">+</text>
</g>
<g font-size="2">
<text x="48.9" y="6.3">5</text>
<text x="132" y="6.3">4</text>
<text x="215" y="6.3">3</text>
<text x="298.1" y="6.3">2</text>
<text x="381.1" y="6.3">1</text>
<text x="5.3" y="41.7">D</text>
<text x="423.4" y="41.7">D</text>
<text x="5.3" y="107.4">C</text>
<text x="423.4" y="107.4">C</text>
<text x="5.3" y="173.1">B</text>
<text x="423.4" y="173.1">B</text>
<text x="5.3" y="238.9">A</text>
<text x="423.4" y="238.9">A</text>
<text x="48.9" y="272.1">5</text>
<text x="132" y="272.1">4</text>
<text x="215" y="272.1">3</text>
<text x="298.1" y="272.1">2</text>
<text x="381.1" y="272.1">1</text>
</g>
</svg>
